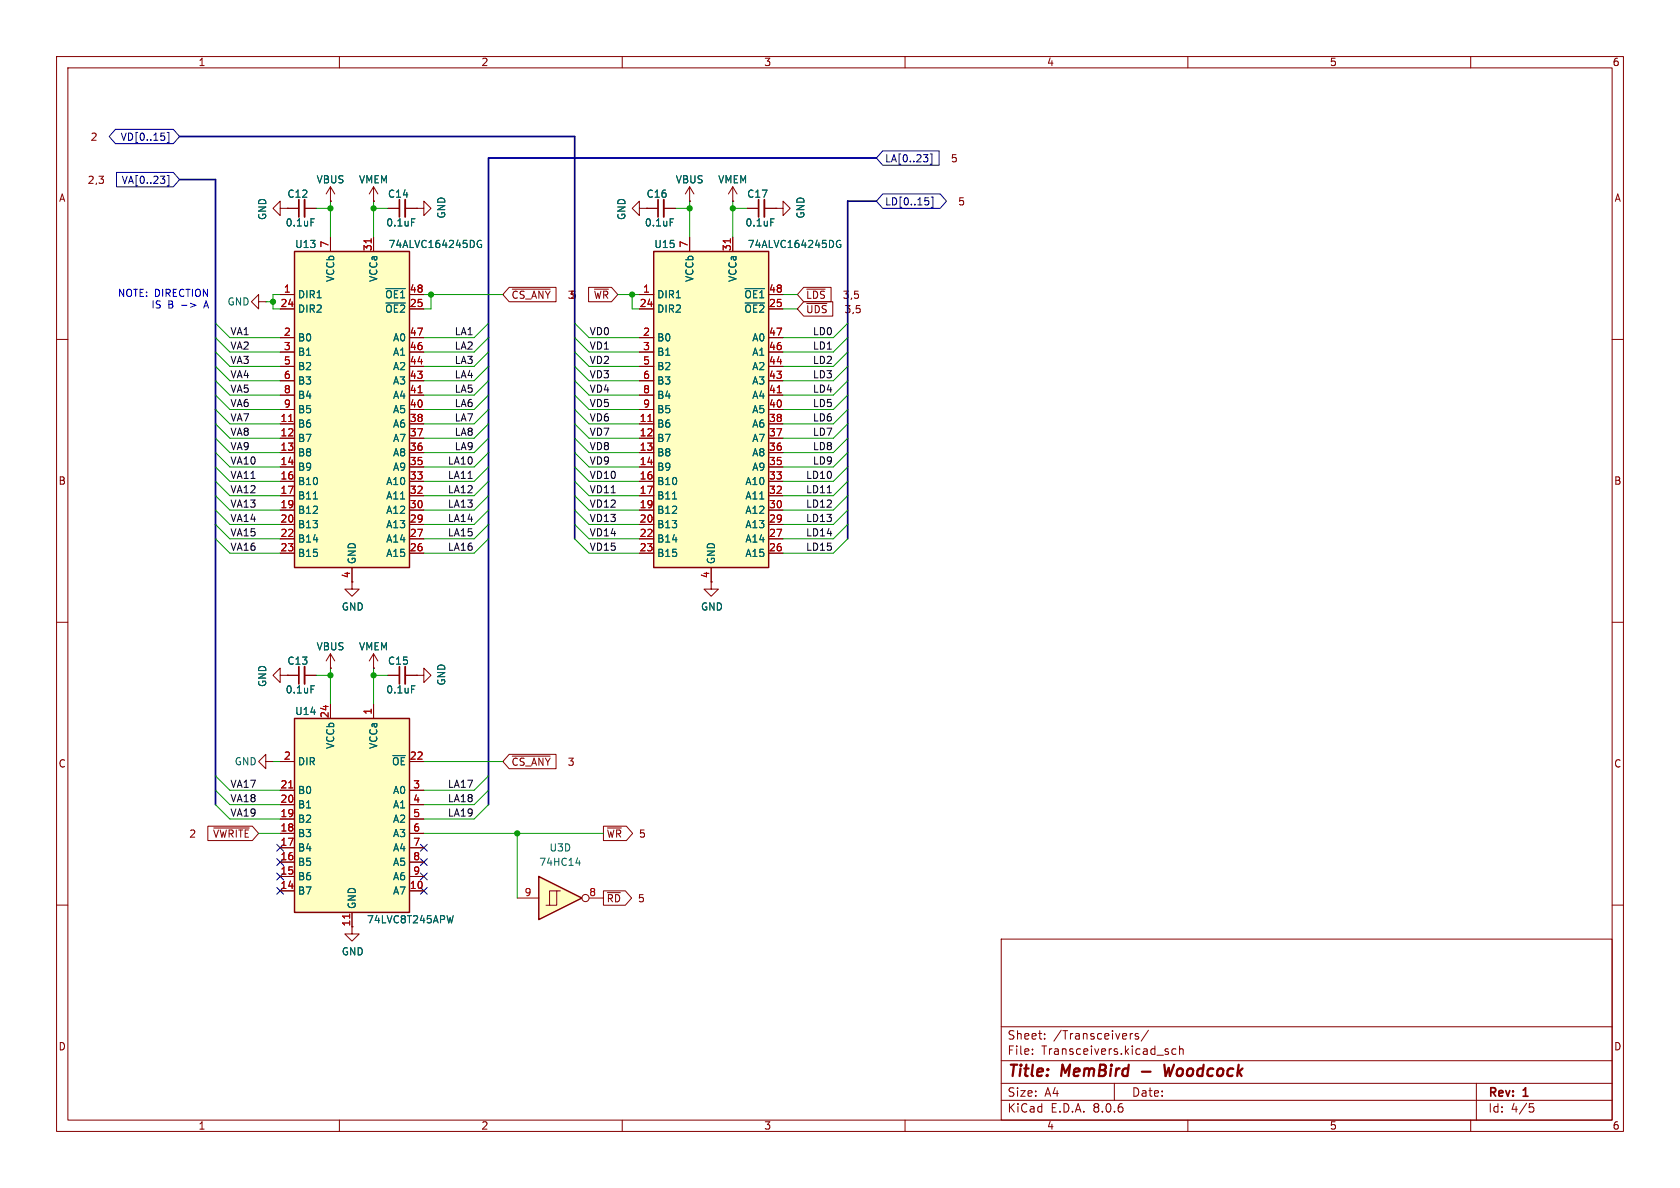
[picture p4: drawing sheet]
<svg xmlns="http://www.w3.org/2000/svg" width="297mm" height="210mm" viewBox="0 0 297 210" stroke-linecap="round" stroke-linejoin="round" font-family="sans-serif">
<g fill="none" stroke="#840000" stroke-width=".18">
<path d="M10 10h277v190h-277zM12 12h273v186h-273zM60 10v2M110 10v2M160 10v2M210 10v2M260 10v2M68.6 36.8h2M71.6 36.8h2.1M121.9 35.6h.1M121.9 33l-.7 1.3M121.9 33v2.6"/>
<path d="M121.9 33l.8 1.3M129.5 35.6h.1M129.5 33l-.7 1.3M129.5 33v2.6M129.5 33l.8 1.3M137.2 36.8h1.2v-1.2l1.3 1.2-1.3 1.3v-1.3M137.2 36.8h.1M10 60h2M45.7 53.3v-1.2l-1.3 1.2 1.3 1.3v-1.3h1.3M47 53.3h.1M285 60h2M10 110h2"/>
<path d="M49.5 119.4v-1.3l-1.2 1.3 1.2 1.3v-1.3h1.3M50.8 119.4h.1M50.8 119.4h2M53.8 119.4h2.1M62.2 102.9v1.2h1.3l-1.3 1.3-1.2-1.3h1.2M66 118.1h.1M66 115.6l-.7 1.2M66 115.6v2.5M66 115.6l.8 1.2M68.6 119.4h2M71.6 119.4h2.1M73.7 119.4h1.2v-1.3l1.3 1.3-1.3 1.3v-1.3"/>
<path d="M73.7 119.4h.1M285 110h2M47 134.6v-1.2l-1.3 1.2 1.3 1.3v-1.3h1.3M48.3 134.6h.1M10 160h2M285 160h2M177 166h108v32h-108zM60 198v2M110 198v2M160 198v2M177 194.5h108M177 191.5h108"/>
<path d="M177 187.5h108M177 181.5h108M182.5 186.3v.1M182.5 185.5v.1M184.7 183.6v.1M184.7 182.8v.1M197 191.5v3M200.1 182.7h.1M201.2 182.8l-.3-.1-.2 .2v.2l.5 .2v.3h-.5M203 182.1l-1.3 2M206.4 185.9l.2 .2-.2 .3M206.4 185.4l.1 .1"/>
<path d="M207.9 185.5l-.4-.1-.3 .3v.4l.1 .2h.6M208.5 185.5l.2-.1 .4 .1 .1 .9M208.5 184.9v1.5M210 198v2M260 198v2M261 191.5v6.5M270.4 195.1h.7M270.5 195.7h.4l.3 .3-.2 .5-.5 .1"/>
</g>
<path d="M201.9 189.4h1.5M205.8 188.2l.3 2 .5-1.4 .2 1.4 .8-2" fill="none" stroke="#840000" stroke-width=".4"/>
<path d="M71.6 35.3v3.1M53.8 117.9v3M71.6 117.9v3" fill="none" stroke="#840000" stroke-width=".33"/>
<path d="M70.6 35.3v3.1M52.8 117.9v3M70.6 117.9v3" fill="none" stroke="#840000" stroke-width=".3"/>
<path d="M72.8 38.7h.6M55 121.2h.6M72.8 121.2h.6" fill="none" stroke="#006464" stroke-width=".18"/>
<path d="M115.6 44.5h20.3v55.8h-20.3z" fill="#ffffc2"/>
<path d="M115.6 44.5h20.3v55.8h-20.3z" fill="none" stroke="#840000" stroke-width=".25"/>
<g fill="none" stroke="#840000" stroke-width=".18">
<path d="M113 52.1h2.6M113 59.7h2.6M113 54.6h2.6M121.9 41.9v2.6M129.5 41.9v2.6M135.9 52.1h2.5M135.9 59.7h2.5M135.9 54.6h2.5M113 74.9h2.6M113 77.5h2.6M113 62.2h2.6M113 72.4h2.6"/>
<path d="M113 69.9h2.6M113 67.3h2.6M113 64.8h2.6M135.9 74.9h2.5M135.9 77.5h2.5M135.9 62.2h2.5M135.9 72.4h2.5M135.9 69.9h2.5M135.9 67.3h2.5M135.9 64.8h2.5M113 80h2.6M113 82.6h2.6"/>
<path d="M113 85.1h2.6M113 87.6h2.6M113 90.2h2.6M113 92.7h2.6M113 95.3h2.6M113 97.8h2.6M135.9 80h2.5M135.9 82.6h2.5M135.9 85.1h2.5M135.9 87.6h2.5M135.9 90.2h2.5M135.9 92.7h2.5"/>
<path d="M135.9 95.3h2.5M135.9 97.8h2.5M125.7 100.3v2.6"/>
</g>
<path d="M129.1 42.2v.7M114.5 74.5h.8M137.4 69.4h.7" fill="none" stroke="#a90000" stroke-width=".18"/>
<path d="M131.7 53.6h3.5M131.7 51h3.5M148.6 42.6a.59 .59 0 0 0-.8 .5 .59 .59 0 0 0 .8 .6v-.5h-.2M118.9 88.2h.7" fill="none" stroke="#006464" stroke-width=".18"/>
<path d="M52.1 127h20.3v34.3h-20.3z" fill="#ffffc2"/>
<path d="M52.1 127h20.3v34.3h-20.3z" fill="none" stroke="#840000" stroke-width=".25"/>
<g fill="none" stroke="#840000" stroke-width=".18">
<path d="M49.5 134.6h2.6M49.5 139.7h2.6M58.4 124.5v2.5M66 124.5v2.5M72.4 134.6h2.5M72.4 139.7h2.5M49.5 157.5h2.6M49.5 154.9h2.6M49.5 152.4h2.6M49.5 149.9h2.6M49.5 147.3h2.6M49.5 144.8h2.6"/>
<path d="M49.5 142.2h2.6M72.4 157.5h2.5M72.4 154.9h2.5M72.4 152.4h2.5M72.4 149.9h2.5M72.4 147.3h2.5M72.4 144.8h2.5M72.4 142.2h2.5M62.2 161.3v3.8h1.3l-1.3 1.3-1.2-1.3h1.2"/>
</g>
<path d="M51 139.3h.8M61.8 161.6v.7" fill="none" stroke="#a90000" stroke-width=".18"/>
<path d="M80.1 161.9l-.3 1.2" fill="none" stroke="#006464" stroke-width=".18"/>
<path d="M95.2 154.9l7.7 3.9-7.7 3.8z" fill="#ffffc2"/>
<path d="M95.2 154.9l7.7 3.9-7.7 3.8z" fill="none" stroke="#840000" stroke-width=".25"/>
<g fill="none" stroke="#840000" stroke-width=".18">
<path d="M49.5 36.8v-1.2l-1.2 1.2 1.2 1.3v-1.3h1.3M50.8 36.8h.1M50.8 36.8h2M53.8 36.8h2.1M58.4 35.6h.1M58.4 33v2.6M58.4 33l-.7 1.3M58.4 33l.8 1.3M66 35.6h.1M66 33l-.7 1.3M66 33v2.6M66 33l.8 1.3"/>
<path d="M73.7 36.8h1.2v-1.2l1.3 1.2-1.3 1.3v-1.3M73.7 36.8h.1M113 36.8v-1.2l-1.2 1.2 1.2 1.3v-1.3h1.3M114.3 36.8h.1M114.3 36.8h2M117.3 36.8h2.1M132.1 36.8h2M135.1 36.8h2.1M58.4 118.1h.1M58.4 115.6l-.7 1.2M58.4 115.6v2.5M58.4 115.6l.8 1.2"/>
<path d="M125.7 102.9v1.2h1.3l-1.3 1.3-1.2-1.3h1.2M91.4 158.8h3.8M98.4 157.5h-1.2v2.5M99.1 157.5h-.7v2.5h-1.9M104.1 158.8h2.6"/>
<circle cx="103.5" cy="158.7" r=".63"/>
</g>
<path d="M55 38.7h.6M118.5 38.7h.6M136.3 38.7h.6M101.8 152.6h.8M102.4 152.1v.9" fill="none" stroke="#006464" stroke-width=".18"/>
<path d="M53.8 35.3v3.1M117.3 35.3v3.1M135.1 35.3v3.1" fill="none" stroke="#840000" stroke-width=".33"/>
<path d="M52.8 35.3v3.1M116.3 35.3v3.1M134.1 35.3v3.1" fill="none" stroke="#840000" stroke-width=".3"/>
<path d="M52.1 44.5h20.3v55.8h-20.3z" fill="#ffffc2"/>
<path d="M52.1 44.5h20.3v55.8h-20.3z" fill="none" stroke="#840000" stroke-width=".25"/>
<g fill="none" stroke="#840000" stroke-width=".18">
<path d="M50.8 36.8h.1M50.8 36.8h2M53.8 36.8h2.1M58.4 35.6h.1M66 35.6h.1M68.6 36.8h2M71.6 36.8h2.1M73.7 36.8h.1M114.3 36.8h.1M114.3 36.8h2M117.3 36.8h2.1M121.9 35.6h.1"/>
<path d="M129.5 35.6h.1M132.1 36.8h2M135.1 36.8h2.1M137.2 36.8h.1M49.5 52.1h2.6M49.5 59.7h2.6M49.5 54.6h2.6M58.4 41.9v2.6M66 41.9v2.6M72.4 52.1h2.5M72.4 59.7h2.5M72.4 54.6h2.5"/>
<path d="M90 50.8h8.3v2.5h-8.3l-1.1-1.2zM90.6 51.1h6.7M104.1 50.8h4l1.1 1.3-1.1 1.2h-4zM105.1 51.1h2.5M113 52.1h2.6M113 59.7h2.6M113 54.6h2.6M121.9 41.9v2.6M129.5 41.9v2.6M135.9 52.1h2.5M135.9 59.7h2.5M135.9 54.6h2.5"/>
<path d="M142.1 50.8h4.8v2.5h-4.8l-1.1-1.2zM142.1 53.3h5.1v2.6h-5.1l-1.1-1.3zM142.6 51.1h3.3M142.6 53.7h3.6M49.5 74.9h2.6M49.5 77.5h2.6M49.5 62.2h2.6M49.5 72.4h2.6M49.5 69.9h2.6M49.5 67.3h2.6M49.5 64.8h2.6M72.4 74.9h2.5"/>
<path d="M72.4 77.5h2.5M72.4 62.2h2.5M72.4 72.4h2.5M72.4 69.9h2.5M72.4 67.3h2.5M72.4 64.8h2.5M113 74.9h2.6M113 77.5h2.6M113 62.2h2.6M113 72.4h2.6M113 69.9h2.6M113 67.3h2.6"/>
<path d="M113 64.8h2.6M135.9 74.9h2.5M135.9 77.5h2.5M135.9 62.2h2.5M135.9 72.4h2.5M135.9 69.9h2.5M135.9 67.3h2.5M135.9 64.8h2.5M49.5 80h2.6M49.5 82.6h2.6M49.5 85.1h2.6M49.5 87.6h2.6"/>
<path d="M49.5 90.2h2.6M49.5 92.7h2.6M49.5 95.3h2.6M49.5 97.8h2.6M72.4 80h2.5M72.4 82.6h2.5M72.4 85.1h2.5M72.4 87.6h2.5M72.4 90.2h2.5M72.4 92.7h2.5M72.4 95.3h2.5M72.4 97.8h2.5"/>
<path d="M113 80h2.6M113 82.6h2.6M113 85.1h2.6M113 87.6h2.6M113 90.2h2.6M113 92.7h2.6M113 95.3h2.6M113 97.8h2.6M135.9 80h2.5M135.9 82.6h2.5M135.9 85.1h2.5M135.9 87.6h2.5"/>
<path d="M135.9 90.2h2.5M135.9 92.7h2.5M135.9 95.3h2.5M135.9 97.8h2.5M50.8 119.4h.1M50.8 119.4h2M53.8 119.4h2.1M58.4 118.1h.1M62.2 100.3v2.6M66 118.1h.1M68.6 119.4h2M71.6 119.4h2.1"/>
<path d="M73.7 119.4h.1M125.7 100.3v2.6M49.5 134.6h2.6M49.5 139.7h2.6M58.4 124.5v2.5M66 124.5v2.5M72.4 134.6h2.5M72.4 139.7h2.5M90 133.3h8.3v2.6h-8.3l-1.1-1.3zM90.6 133.7h6.7M36.7 146h7.9l1.1 1.3-1.1 1.3h-7.9zM37.8 146.4h6.3"/>
<path d="M49.5 157.5h2.6M49.5 154.9h2.6M49.5 152.4h2.6M49.5 149.9h2.6M49.5 147.3h2.6M49.5 144.8h2.6M49.5 142.2h2.6M72.4 157.5h2.5M72.4 154.9h2.5M72.4 152.4h2.5M72.4 149.9h2.5M72.4 147.3h2.5"/>
<path d="M72.4 144.8h2.5M72.4 142.2h2.5M106.7 146h4l1.1 1.3-1.1 1.3h-4zM106.7 157.5h3.9l1.1 1.3-1.1 1.2h-3.9zM107.4 146.4h2.5M107.4 157.8h2.3M62.2 161.3v2.5"/>
</g>
<path d="M65.6 42.2v.7M129.1 42.2v.7M51 74.5h.8M73.9 69.4h.7M114.5 74.5h.8M137.4 69.4h.7M51 139.3h.8M61.8 161.6v.7" fill="none" stroke="#a90000" stroke-width=".18"/>
<g fill="none" stroke="#006464" stroke-width=".18">
<path d="M55 38.7h.6M72.8 38.7h.6M118.5 38.7h.6M136.3 38.7h.6M68.2 53.6h3.5M68.2 51h3.5M85.1 42.6a.59 .59 0 0 0-.8 .5 .59 .59 0 0 0 .8 .6v-.5h-.2M131.7 53.6h3.5M131.7 51h3.5M148.6 42.6a.59 .59 0 0 0-.8 .5 .59 .59 0 0 0 .8 .6v-.5h-.2M55.4 88.2h.7M118.9 88.2h.7"/>
<path d="M55 121.2h.6M72.8 121.2h.6M80.1 161.9l-.3 1.2"/>
</g>
<g fill="none" stroke="#000084" stroke-width=".18">
<path d="M20.4 22.9h10.2l1.1 1.2-1.1 1.3h-10.2l-1.1-1.3zM20.6 30.5h10l1.1 1.3-1.1 1.2h-10zM29.1 24.1v.6M29.6 31h.3v1.8h-.3M29.6 23.4h.3v1.8h-.3M156.1 34.3h10.1l1.1 1.3-1.1 1.2h-10.1l-1.2-1.2zM156.1 26.7h9.9v2.5h-9.9l-1.2-1.3zM163.2 27.3h.8l-.4 .5M163.5 35h.6M163.9 27.9l.1 .2-.1 .4M164 35.4l.2 .3v.3l-.2 .2M164.5 27.2h.3v1.8h-.3"/>
<path d="M164.6 34.8h.3v1.9h-.3M48.9 151.8l1.2 1.2M48.9 154.3l1.2 1.2M48.9 156.9l1.2 1.2M48.9 149.3l1.2 1.2M50.1 151.8l-1.2 1.2M50.1 154.3l-1.2 1.2M50.1 156.9l-1.2 1.2M50.1 149.3l-1.2 1.2M74.3 149.3l1.2 1.2M74.3 154.3l1.2 1.2M74.3 151.8l1.2 1.2"/>
<path d="M74.3 156.9l1.2 1.2M75.5 149.3l-1.2 1.2M75.5 154.3l-1.2 1.2M75.5 151.8l-1.2 1.2M75.5 156.9l-1.2 1.2"/>
</g>
<path d="M146.3 87.1h.7" fill="none" stroke="#0f0f0f" stroke-width=".18"/>
<path d="M32.1 54h1M33.7 53.6l.9 .4-.9 .3" fill="none" stroke="#0000c2" stroke-width=".18"/>
<path d="M31.7 31.8h6.4v110.4M31.7 24.1h69.9v71.2M154.9 27.9h-68.5v114.3M154.9 35.6h-5v59.7" fill="none" stroke="#000084" stroke-width=".3"/>
<g fill="none" stroke="#009600" stroke-width=".18">
<path d="M55.9 36.8h2.5M58.4 35.6v6.3M66 36.8h2.6M66 35.6v6.3M119.4 36.8h2.5M121.9 35.6v6.3M129.5 36.8h2.6M129.5 35.6v6.3M38.1 59.7l2.5 2.5h8.9M38.1 57.2l2.5 2.5h8.9M47 53.3h1.3M49.5 52.1h-1.2v2.5h1.2"/>
<path d="M74.9 52.1h14M76.2 52.1v2.5h-1.3M86.4 59.7l-2.6 2.5h-8.9M86.4 57.2l-2.6 2.5h-8.9M101.6 59.7l2.5 2.5h8.9M101.6 57.2l2.5 2.5h8.9M109.2 52.1h3.8M111.8 52.1v2.5h1.2M138.4 52.1h2.6M138.4 54.6h2.6M149.9 59.7l-2.6 2.5h-8.9M149.9 57.2l-2.6 2.5h-8.9"/>
<path d="M38.1 74.9l2.5 2.6h8.9M38.1 72.4l2.5 2.5h8.9M38.1 77.5l2.5 2.5h8.9M38.1 64.8l2.5 2.5h8.9M38.1 62.2l2.5 2.6h8.9M38.1 67.3l2.5 2.6h8.9M38.1 69.9l2.5 2.5h8.9M86.4 74.9l-2.6 2.6h-8.9M86.4 72.4l-2.6 2.5h-8.9M86.4 77.5l-2.6 2.5h-8.9M86.4 64.8l-2.6 2.5h-8.9M86.4 62.2l-2.6 2.6h-8.9"/>
<path d="M86.4 67.3l-2.6 2.6h-8.9M86.4 69.9l-2.6 2.5h-8.9M101.6 74.9l2.5 2.6h8.9M101.6 72.4l2.5 2.5h8.9M101.6 77.5l2.5 2.5h8.9M101.6 64.8l2.5 2.5h8.9M101.6 62.2l2.5 2.6h8.9M101.6 67.3l2.5 2.6h8.9M101.6 69.9l2.5 2.5h8.9M149.9 74.9l-2.6 2.6h-8.9M149.9 72.4l-2.6 2.5h-8.9M149.9 77.5l-2.6 2.5h-8.9"/>
<path d="M149.9 64.8l-2.6 2.5h-8.9M149.9 62.2l-2.6 2.6h-8.9M149.9 67.3l-2.6 2.6h-8.9M149.9 69.9l-2.6 2.5h-8.9M38.1 87.6l2.5 2.6h8.9M38.1 82.6l2.5 2.5h8.9M38.1 90.2l2.5 2.5h8.9M38.1 85.1l2.5 2.5h8.9M38.1 80l2.5 2.6h8.9M38.1 95.3l2.5 2.5h8.9M38.1 92.7l2.5 2.6h8.9M86.4 87.6l-2.6 2.6h-8.9"/>
<path d="M86.4 82.6l-2.6 2.5h-8.9M86.4 90.2l-2.6 2.5h-8.9M86.4 85.1l-2.6 2.5h-8.9M86.4 80l-2.6 2.6h-8.9M86.4 95.3l-2.6 2.5h-8.9M86.4 92.7l-2.6 2.6h-8.9M101.6 87.6l2.5 2.6h8.9M101.6 82.6l2.5 2.5h8.9M101.6 90.2l2.5 2.5h8.9M101.6 85.1l2.5 2.5h8.9M101.6 80l2.5 2.6h8.9M101.6 95.3l2.5 2.5h8.9"/>
<path d="M101.6 92.7l2.5 2.6h8.9M149.9 87.6l-2.6 2.6h-8.9M149.9 82.6l-2.6 2.5h-8.9M149.9 90.2l-2.6 2.5h-8.9M149.9 85.1l-2.6 2.5h-8.9M149.9 80l-2.6 2.6h-8.9M149.9 95.3l-2.6 2.5h-8.9M149.9 92.7l-2.6 2.6h-8.9M55.9 119.4h2.5M58.4 118.1v6.4M66 118.1v6.4M66 119.4h2.6"/>
<path d="M38.1 137.2l2.5 2.5h8.9M38.1 139.7l2.5 2.5h8.9M48.3 134.6h1.2M74.9 134.6h14M86.4 137.2l-2.6 2.5h-8.9M86.4 139.7l-2.6 2.5h-8.9M38.1 142.2l2.5 2.6h8.9M45.7 147.3h3.8M74.9 147.3h31.8M86.4 142.2l-2.6 2.6h-8.9M91.4 147.3v11.5"/>
</g>
<g fill="#009600" stroke="#009600" stroke-width=".18">
<circle cx="129.5" cy="36.8" r=".46"/>
<circle cx="121.9" cy="36.8" r=".46"/>
<circle cx="66" cy="119.4" r=".46"/>
<circle cx="58.4" cy="119.4" r=".46"/>
<circle cx="91.4" cy="147.3" r=".46"/>
<circle cx="48.3" cy="53.3" r=".46"/>
<circle cx="111.8" cy="52.1" r=".46"/>
<circle cx="58.4" cy="36.8" r=".46"/>
<circle cx="66" cy="36.8" r=".46"/>
<circle cx="76.2" cy="52.1" r=".46"/>
</g>
<g font-size="2.8" fill="#840000">
<text x="178" y="190.9">Title:</text>
<text x="187.7" y="190.9">MemBird</text>
<text x="207.4" y="190.9">Woodcock</text>
</g>
<g font-size="2.1" fill="#840000">
<text x="178" y="184">Sheet:</text>
<text x="186.2" y="184">/Transceivers/</text>
<text x="178" y="186.7">File:</text>
<text x="184.1" y="186.7">Transceivers.kicad_sch</text>
<text x="178" y="196.9">KiCad</text>
<text x="178" y="194.1">Size:</text>
<text x="184.7" y="194.1">A4</text>
<text x="185.7" y="196.9">E.D.A.</text>
<text x="193.3" y="196.9">8.0.6</text>
<text x="200" y="194.1">Date:</text>
<text x="263" y="194.3">Rev:</text>
<text x="263" y="196.9">Id:</text>
<text x="267.1" y="196.9">4/5</text>
<text x="269.4" y="194.3">1</text>
</g>
<g font-size="1.8" fill="#840000">
<text x="35" y="11.9">1</text>
<text x="85" y="11.9">2</text>
<text x="135" y="11.9">3</text>
<text x="185" y="11.9">4</text>
<text x="235" y="11.9">5</text>
<text x="285" y="11.9">6</text>
<text x="15.9" y="25.1">2</text>
<text x="168" y="28.9">5</text>
<text x="10.3" y="35.9">A</text>
<text x="15.4" y="32.7">2,3</text>
<text x="285.3" y="35.9">A</text>
<text x="169.3" y="36.5">5</text>
<text x="90.3" y="53">~{CS_ANY} 35</text>
<text x="104.9" y="53">~{WR}</text>
<text x="142.4" y="53">~{LDS} 3,5</text>
<text x="142.4" y="55.6">~{UDS} 3,5</text>
<text x="10.3" y="85.9">B</text>
<text x="285.3" y="85.9">B</text>
<text x="10.3" y="135.9">C</text>
<text x="90.3" y="135.6">~{CS_ANY} 3</text>
<text x="285.3" y="135.9">C</text>
<text x="33.4" y="148.3">2</text>
<text x="37.6" y="148.3">~{VWRITE}</text>
<text x="107.2" y="148.3">~{WR} 5</text>
<text x="107.2" y="159.7">~{RD} 5</text>
<text x="62" y="163.9" transform="rotate(-90 62 163.9)">11</text>
<text x="10.3" y="185.9">D</text>
<text x="285.3" y="185.9">D</text>
<text x="35" y="199.9">1</text>
<text x="85" y="199.9">2</text>
<text x="135" y="199.9">3</text>
<text x="185" y="199.9">4</text>
<text x="235" y="199.9">5</text>
<text x="285" y="199.9">6</text>
</g>
<g font-size="1.8" fill="#000084">
<text x="21.2" y="25.1">VD[0..15]</text>
<text x="156.4" y="28.9">LA[0..23]</text>
<text x="21.4" y="32.7">VA[0..23]</text>
<text x="156.4" y="36.5">LD[0..15]</text>
</g>
<g font-size="1.8" fill="#006464">
<text x="50.7" y="35.2">C12</text>
<text x="55.9" y="32.6">VBUS</text>
<text x="63.4" y="32.6">VMEM</text>
<text x="68.5" y="35.2">C14</text>
<text x="114.2" y="35.2">C16</text>
<text x="119.4" y="32.6">VBUS</text>
<text x="126.9" y="32.6">VMEM</text>
<text x="132" y="35.2">C17</text>
<text x="47.3" y="39" transform="rotate(-90 47.3 39)">GND</text>
<text x="50.4" y="40.2">0.1uF</text>
<text x="68.2" y="40.2">0.1uF</text>
<text x="78.9" y="38.7" transform="rotate(-90 78.9 38.7)">GND</text>
<text x="110.8" y="39" transform="rotate(-90 110.8 39)">GND</text>
<text x="113.9" y="40.2">0.1uF</text>
<text x="131.7" y="40.2">0.1uF</text>
<text x="142.4" y="38.7" transform="rotate(-90 142.4 38.7)">GND</text>
<text x="52.1" y="44">U13</text>
<text x="68.6" y="44">74ALVC164245DG</text>
<text x="115.6" y="44">U15</text>
<text x="132.1" y="44">74ALVC164245DG</text>
<text x="52.6" y="52.9">DIR1</text>
<text x="59.3" y="49.9" transform="rotate(-90 59.3 49.9)">VCCb</text>
<text x="66.9" y="49.9" transform="rotate(-90 66.9 49.9)">VCCa</text>
<text x="68" y="52.9">~{OE1}</text>
<text x="116.1" y="52.9">DIR1</text>
<text x="122.8" y="49.9" transform="rotate(-90 122.8 49.9)">VCCb</text>
<text x="130.4" y="49.9" transform="rotate(-90 130.4 49.9)">VCCa</text>
<text x="131.5" y="52.9">~{OE1}</text>
<text x="40.1" y="54.2">GND</text>
<text x="52.6" y="55.5">DIR2</text>
<text x="68" y="55.5">~{OE2}</text>
<text x="116.1" y="55.5">DIR2</text>
<text x="131.5" y="55.5">~{OE2}</text>
<text x="52.6" y="60.6">B0</text>
<text x="52.6" y="63.1">B1</text>
<text x="52.6" y="65.6">B2</text>
<text x="69.4" y="65.6">A2</text>
<text x="69.4" y="63.1">A1</text>
<text x="69.4" y="60.6">A0</text>
<text x="116.1" y="60.6">B0</text>
<text x="116.1" y="63.1">B1</text>
<text x="116.1" y="65.6">B2</text>
<text x="132.9" y="65.6">A2</text>
<text x="132.9" y="63.1">A1</text>
<text x="132.9" y="60.6">A0</text>
<text x="52.6" y="68.2">B3</text>
<text x="52.6" y="70.7">B4</text>
<text x="69.4" y="70.7">A4</text>
<text x="69.4" y="68.2">A3</text>
<text x="116.1" y="68.2">B3</text>
<text x="116.1" y="70.7">B4</text>
<text x="132.9" y="70.7">A4</text>
<text x="132.9" y="68.2">A3</text>
<text x="52.6" y="75.8">B6</text>
<text x="52.6" y="73.3">B5</text>
<text x="69.4" y="75.8">A6</text>
<text x="69.4" y="73.3">A5</text>
<text x="116.1" y="75.8">B6</text>
<text x="116.1" y="73.3">B5</text>
<text x="132.9" y="75.8">A6</text>
<text x="132.9" y="73.3">A5</text>
<text x="52.6" y="78.3">B7</text>
<text x="52.6" y="80.9">B8</text>
<text x="52.6" y="83.4">B9</text>
<text x="69.4" y="83.4">A9</text>
<text x="69.4" y="80.9">A8</text>
<text x="69.4" y="78.3">A7</text>
<text x="116.1" y="78.3">B7</text>
<text x="116.1" y="80.9">B8</text>
<text x="116.1" y="83.4">B9</text>
<text x="132.9" y="83.4">A9</text>
<text x="132.9" y="80.9">A8</text>
<text x="132.9" y="78.3">A7</text>
<text x="52.6" y="86">B10</text>
<text x="52.6" y="88.5">B11</text>
<text x="68.2" y="88.5">A11</text>
<text x="68.2" y="86">A10</text>
<text x="116.1" y="86">B10</text>
<text x="116.1" y="88.5">B11</text>
<text x="131.7" y="88.5">A11</text>
<text x="131.7" y="86">A10</text>
<text x="52.6" y="91">B12</text>
<text x="52.6" y="93.6">B13</text>
<text x="68.2" y="93.6">A13</text>
<text x="68.2" y="91">A12</text>
<text x="116.1" y="91">B12</text>
<text x="116.1" y="93.6">B13</text>
<text x="131.7" y="93.6">A13</text>
<text x="131.7" y="91">A12</text>
<text x="52.6" y="96.1">B14</text>
<text x="52.6" y="98.7">B15</text>
<text x="63.1" y="99.8" transform="rotate(-90 63.1 99.8)">GND</text>
<text x="68.2" y="98.7">A15</text>
<text x="68.2" y="96.1">A14</text>
<text x="116.1" y="96.1">B14</text>
<text x="116.1" y="98.7">B15</text>
<text x="126.6" y="99.8" transform="rotate(-90 126.6 99.8)">GND</text>
<text x="131.7" y="98.7">A15</text>
<text x="131.7" y="96.1">A14</text>
<text x="60.3" y="108.1">GND</text>
<text x="123.8" y="108.1">GND</text>
<text x="50.7" y="117.7">C13</text>
<text x="55.9" y="115.2">VBUS</text>
<text x="63.4" y="115.2">VMEM</text>
<text x="68.5" y="117.7">C15</text>
<text x="47.3" y="121.5" transform="rotate(-90 47.3 121.5)">GND</text>
<text x="50.4" y="122.8">0.1uF</text>
<text x="68.2" y="122.8">0.1uF</text>
<text x="78.9" y="121.3" transform="rotate(-90 78.9 121.3)">GND</text>
<text x="52.1" y="126.6">U14</text>
<text x="41.4" y="135.5">GND</text>
<text x="52.6" y="135.5">DIR</text>
<text x="59.3" y="132.5" transform="rotate(-90 59.3 132.5)">VCCb</text>
<text x="66.9" y="132.5" transform="rotate(-90 66.9 132.5)">VCCa</text>
<text x="69.2" y="135.5">~{OE}</text>
<text x="52.6" y="143.1">B1</text>
<text x="52.6" y="140.6">B0</text>
<text x="69.4" y="140.6">A0</text>
<text x="69.4" y="143.1">A1</text>
<text x="52.6" y="148.2">B3</text>
<text x="52.6" y="145.6">B2</text>
<text x="69.4" y="145.6">A2</text>
<text x="69.4" y="148.2">A3</text>
<text x="52.6" y="155.8">B6</text>
<text x="52.6" y="153.3">B5</text>
<text x="52.6" y="150.7">B4</text>
<text x="69.4" y="150.7">A4</text>
<text x="69.4" y="153.3">A5</text>
<text x="69.4" y="155.8">A6</text>
<text x="95.2" y="153.3">74HC14</text>
<text x="97.1" y="150.7">U3D</text>
<text x="52.6" y="158.3">B7</text>
<text x="63.1" y="160.8" transform="rotate(-90 63.1 160.8)">GND</text>
<text x="69.4" y="158.3">A7</text>
<text x="64.8" y="163.4">74LVC8T245APW</text>
<text x="60.3" y="169.1">GND</text>
</g>
<g font-size="1.8" fill="#a90000">
<text x="58.2" y="43.9" transform="rotate(-90 58.2 43.9)">7</text>
<text x="65.8" y="44.5" transform="rotate(-90 65.8 44.5)">31</text>
<text x="121.7" y="43.9" transform="rotate(-90 121.7 43.9)">7</text>
<text x="129.3" y="44.5" transform="rotate(-90 129.3 44.5)">31</text>
<text x="50.1" y="51.8">1</text>
<text x="72.3" y="51.8">48</text>
<text x="113.6" y="51.8">1</text>
<text x="135.8" y="51.8">48</text>
<text x="49.5" y="54.4">24</text>
<text x="50.1" y="59.4">2</text>
<text x="72.3" y="54.4">25</text>
<text x="72.3" y="59.4">47</text>
<text x="113" y="54.4">24</text>
<text x="113.6" y="59.4">2</text>
<text x="135.8" y="54.4">25</text>
<text x="135.8" y="59.4">47</text>
<text x="50.1" y="62">3</text>
<text x="50.1" y="64.5">5</text>
<text x="72.3" y="64.5">44</text>
<text x="72.3" y="62">46</text>
<text x="113.6" y="62">3</text>
<text x="113.6" y="64.5">5</text>
<text x="135.8" y="64.5">44</text>
<text x="135.8" y="62">46</text>
<text x="50.1" y="67.1">6</text>
<text x="50.1" y="69.6">8</text>
<text x="72.3" y="69.6">41</text>
<text x="72.3" y="67.1">43</text>
<text x="113.6" y="67.1">6</text>
<text x="113.6" y="69.6">8</text>
<text x="135.8" y="69.6">41</text>
<text x="135.8" y="67.1">43</text>
<text x="49.5" y="74.7">11</text>
<text x="49.5" y="77.2">12</text>
<text x="50.1" y="72.1">9</text>
<text x="72.3" y="77.2">37</text>
<text x="72.3" y="74.7">38</text>
<text x="72.3" y="72.1">40</text>
<text x="113" y="74.7">11</text>
<text x="113" y="77.2">12</text>
<text x="113.6" y="72.1">9</text>
<text x="135.8" y="77.2">37</text>
<text x="135.8" y="74.7">38</text>
<text x="135.8" y="72.1">40</text>
<text x="49.5" y="79.8">13</text>
<text x="49.5" y="82.3">14</text>
<text x="72.3" y="82.3">35</text>
<text x="72.3" y="79.8">36</text>
<text x="113" y="79.8">13</text>
<text x="113" y="82.3">14</text>
<text x="135.8" y="82.3">35</text>
<text x="135.8" y="79.8">36</text>
<text x="49.5" y="84.8">16</text>
<text x="49.5" y="87.4">17</text>
<text x="49.5" y="89.9">19</text>
<text x="72.3" y="89.9">30</text>
<text x="72.3" y="87.4">32</text>
<text x="72.3" y="84.8">33</text>
<text x="113" y="84.8">16</text>
<text x="113" y="87.4">17</text>
<text x="113" y="89.9">19</text>
<text x="135.8" y="89.9">30</text>
<text x="135.8" y="87.4">32</text>
<text x="135.8" y="84.8">33</text>
<text x="49.5" y="92.5">20</text>
<text x="49.5" y="95">22</text>
<text x="72.3" y="95">27</text>
<text x="72.3" y="92.5">29</text>
<text x="113" y="92.5">20</text>
<text x="113" y="95">22</text>
<text x="135.8" y="95">27</text>
<text x="135.8" y="92.5">29</text>
<text x="49.5" y="97.5">23</text>
<text x="72.3" y="97.5">26</text>
<text x="113" y="97.5">23</text>
<text x="135.8" y="97.5">26</text>
<text x="62" y="102.3" transform="rotate(-90 62 102.3)">4</text>
<text x="125.5" y="102.3" transform="rotate(-90 125.5 102.3)">4</text>
<text x="58.2" y="127" transform="rotate(-90 58.2 127)">24</text>
<text x="65.8" y="126.4" transform="rotate(-90 65.8 126.4)">1</text>
<text x="50.1" y="134.4">2</text>
<text x="72.3" y="134.4">22</text>
<text x="49.5" y="142">20</text>
<text x="49.5" y="139.4">21</text>
<text x="73" y="139.4">3</text>
<text x="73" y="142">4</text>
<text x="49.5" y="149.6">17</text>
<text x="49.5" y="147.1">18</text>
<text x="49.5" y="144.5">19</text>
<text x="73" y="144.5">5</text>
<text x="73" y="147.1">6</text>
<text x="73" y="149.6">7</text>
<text x="49.5" y="154.7">15</text>
<text x="49.5" y="152.1">16</text>
<text x="73" y="152.1">8</text>
<text x="73" y="154.7">9</text>
<text x="49.5" y="157.2">14</text>
<text x="72.3" y="157.2">10</text>
<text x="92.6" y="158.5">9</text>
<text x="104.1" y="158.5">8</text>
</g>
<g font-size="1.8" fill="#0000c2">
<text x="20.7" y="52.6">NOTE: DIRECTION</text>
<text x="26.7" y="54.6">IS</text>
<text x="29.6" y="54.6">B</text>
<text x="36.4" y="54.6">A</text>
</g>
<g font-size="1.8" fill="#0f0f0f">
<text x="40.6" y="59.3">VA1</text>
<text x="80.3" y="59.3">LA1</text>
<text x="104.1" y="59.3">VD0</text>
<text x="143.6" y="59.3">LD0</text>
<text x="40.6" y="61.9">VA2</text>
<text x="40.6" y="64.4">VA3</text>
<text x="80.3" y="64.4">LA3</text>
<text x="80.3" y="61.9">LA2</text>
<text x="104.1" y="61.9">VD1</text>
<text x="104.1" y="64.4">VD2</text>
<text x="143.6" y="61.9">LD1</text>
<text x="143.6" y="64.4">LD2</text>
<text x="40.6" y="67">VA4</text>
<text x="40.6" y="69.5">VA5</text>
<text x="80.3" y="67">LA4</text>
<text x="80.3" y="69.5">LA5</text>
<text x="104.1" y="67">VD3</text>
<text x="104.1" y="69.5">VD4</text>
<text x="143.6" y="69.5">LD4</text>
<text x="143.6" y="67">LD3</text>
<text x="40.6" y="77.1">VA8</text>
<text x="40.6" y="74.6">VA7</text>
<text x="40.6" y="72">VA6</text>
<text x="80.3" y="77.1">LA8</text>
<text x="80.3" y="72">LA6</text>
<text x="80.3" y="74.6">LA7</text>
<text x="104.1" y="74.6">VD6</text>
<text x="104.1" y="72">VD5</text>
<text x="104.1" y="77.1">VD7</text>
<text x="143.6" y="72">LD5</text>
<text x="143.6" y="74.6">LD6</text>
<text x="143.6" y="77.1">LD7</text>
<text x="40.6" y="82.2">VA10</text>
<text x="40.6" y="79.7">VA9</text>
<text x="79.1" y="82.2">LA10</text>
<text x="80.3" y="79.7">LA9</text>
<text x="104.1" y="82.2">VD9</text>
<text x="104.1" y="79.7">VD8</text>
<text x="143.6" y="82.2">LD9</text>
<text x="143.6" y="79.7">LD8</text>
<text x="40.6" y="84.7">VA11</text>
<text x="40.6" y="87.3">VA12</text>
<text x="40.6" y="89.8">VA13</text>
<text x="79.1" y="87.3">LA12</text>
<text x="79.1" y="89.8">LA13</text>
<text x="79.1" y="84.7">LA11</text>
<text x="104.1" y="87.3">VD11</text>
<text x="104.1" y="89.8">VD12</text>
<text x="104.1" y="84.7">VD10</text>
<text x="142.4" y="84.7">LD10</text>
<text x="142.4" y="89.8">LD12</text>
<text x="142.4" y="87.3">LD11</text>
<text x="40.6" y="94.9">VA15</text>
<text x="40.6" y="92.4">VA14</text>
<text x="79.1" y="94.9">LA15</text>
<text x="79.1" y="92.4">LA14</text>
<text x="104.1" y="92.4">VD13</text>
<text x="104.1" y="94.9">VD14</text>
<text x="142.4" y="92.4">LD13</text>
<text x="142.4" y="94.9">LD14</text>
<text x="40.6" y="97.4">VA16</text>
<text x="79.1" y="97.4">LA16</text>
<text x="104.1" y="97.4">VD15</text>
<text x="142.4" y="97.4">LD15</text>
<text x="40.6" y="141.9">VA18</text>
<text x="40.6" y="139.4">VA17</text>
<text x="79.1" y="141.9">LA18</text>
<text x="79.1" y="139.4">LA17</text>
<text x="40.6" y="144.4">VA19</text>
<text x="79.1" y="144.4">LA19</text>
</g>
</svg>
